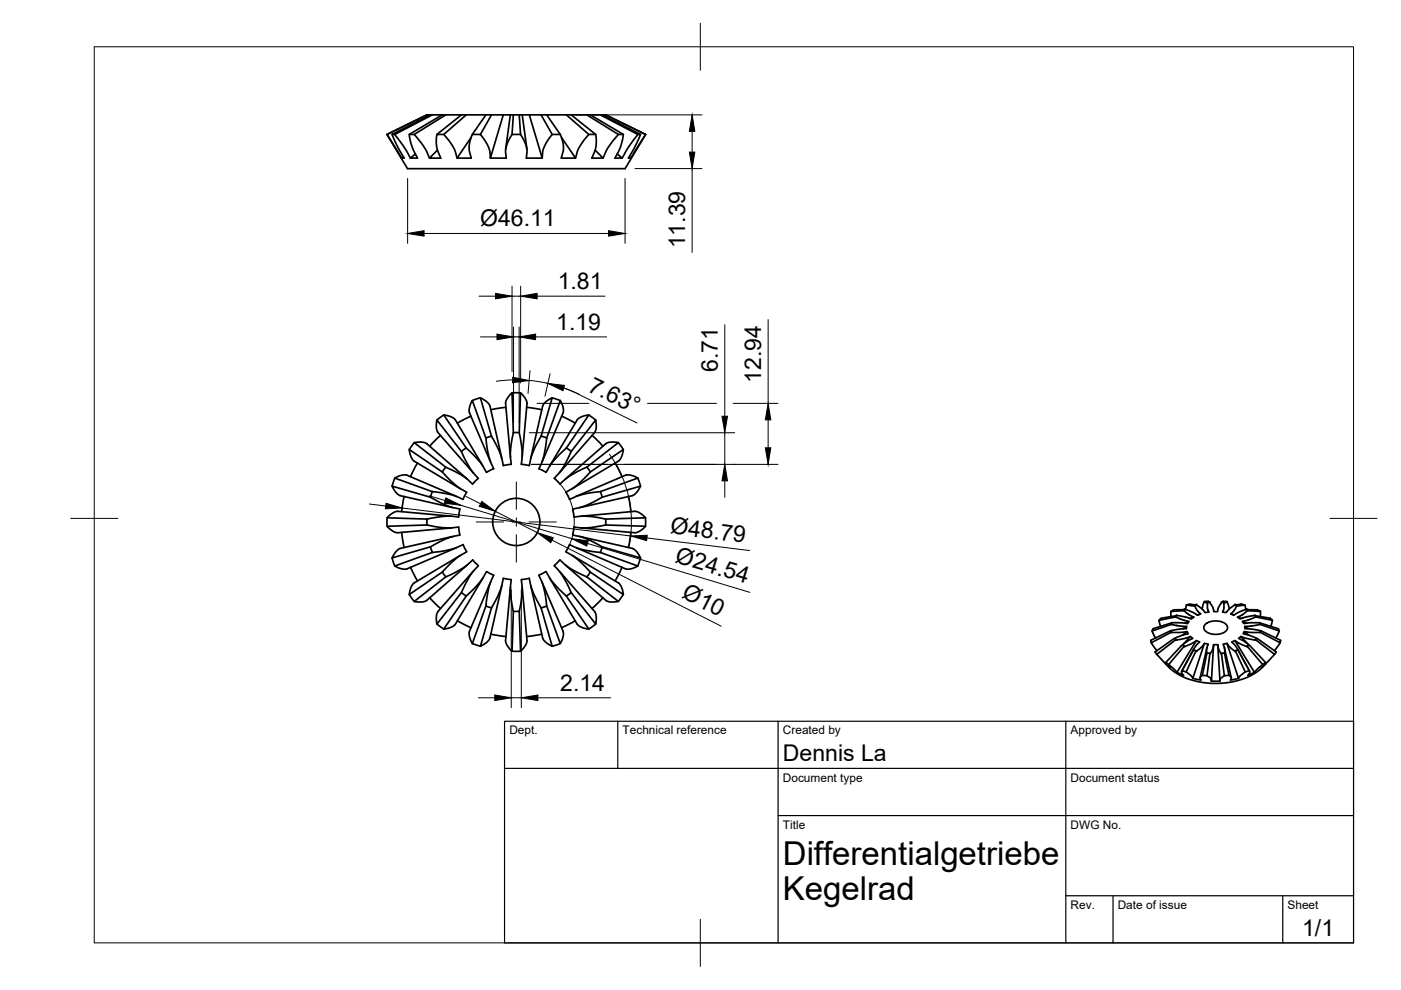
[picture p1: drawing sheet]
<svg xmlns="http://www.w3.org/2000/svg" width="297mm" height="210mm" viewBox="0 0 297 210" stroke-linecap="round" stroke-linejoin="round" font-family="sans-serif">
<!-- layer: Visible -->
<g fill="none" stroke="#000" stroke-width=".36">
<path d="M82 28.5h.1M83.1 28.5l1.3 2.8 1.3 2.2h-.5M86.8 28.5h1l.3 .3 1.8 2.3 1.2 2.4M90.5 24.4h37.9M90.5 24.4l-8.5 4.1 4.4 7.3h46.1l4.4-7.3M90.5 24.4l-8.4 4.1 3.1 5 .3-.3M91.3 24.4l-8.2 4.1h.6M91.7 24.4l-8 4.1 1.9 2.6 1.4 2.4M93.8 24.4l-7 4.1 .6 2.8 1.1 2.2h-1.5l1.1-.8M94.1 28.5h-1.5l-.1 1.1a5.9 5.9 0 0 0 .5 2.8l.5 1.1h-2.4l1.7-1.7M94.5 24.4l-6.7 4.1M97.8 24.4l-5.2 4.1"/>
<path d="M98.8 24.4l-4.7 4.1 1.6 2a6.8 6.8 0 0 1 1.2 3M101.9 28.5h-1.8a6.2 6.2 0 0 0-.5 3.9l.3 1.1h-3l3-4.4M103 24.4l-2.9 4.1M104.2 24.4l-2.3 4.1 1.2 1.8a5.3 5.3 0 0 1 .9 3.2l2.7-9.1M108.2 24.4l-1 7.2M108.8 24.4l-.2 4.1M110.1 24.4l.3 4.1 .9 1.8a4.7 4.7 0 0 1 .3 3.2h3.4l-2.8-9.1M110.4 28.5h-1.8a6.3 6.3 0 0 0-1.3 5h-3.3M110.7 24.4l1 7.2M114.7 24.4l2.4 4.1M115.9 24.4l2.9 4.1 .6 2a5.2 5.2 0 0 1-.4 3h3l-3-4.4M118.8 28.5h-1.7a7.6 7.6 0 0 0-2.1 5"/>
<path d="M120.1 24.4l4.7 4.1M121.1 24.4l5.2 4.1 .1 2a6.5 6.5 0 0 1-.9 3h2.4l-1.7-1.7M124.4 24.4l6.7 4.1M125.2 24.4l7 4.1-.6 2.6-1.2 2.4h1.5l-1-.8M126.3 28.5h-1.5l-.9 1.1a8.1 8.1 0 0 0-1.9 3.9M127.3 24.4l7.9 4.1M127.7 24.4l8.1 4.1-1 2.3-1.6 2.7h.6l-.4-.3M128.4 24.4l8.5 4.1M132.2 28.5h-1.1l-1.2 1.5a11.4 11.4 0 0 0-2 3.5M135.8 28.5h-.6l-.6 .8-1.4 2-1.3 2.2M136.9 28.5l-3.1 5M86.8 95.3l7 4.8"/>
<path d="M87.8 93.8l6.7 5.3M88.5 98.2l-1.5 2.9M90.4 94.1a3.7 3.7 0 0 0-2.6-.3l-1 1.5 .4 1.6 .6 .8 9.8 5.9M90.4 94l8.7 7.6M92.6 89l1.5-1 4.7 7M93.4 92.3l-2.3 2.3M94.1 88a3.9 3.9 0 0 1 2.4 1l5.9 9.8M94.5 99.1a15 15 0 0 1 5.7 3.5M94.5 99l-.7 1.1M97.8 95.7l1.3 2.6a11.9 11.9 0 0 0 2.3 3.1l-1.2 1.2M97.8 95.7l-5.2-6.7-.1 1.7 .3 1 7.6 8.6M98.8 95a15 15 0 0 1 4.3 5.2"/>
<path d="M98.9 95l-1.1 .7M99.5 87.5l4.5 10.5M99.5 87.5v-1l.6-1.6 2.9 8M99.9 88.2l-2.9 1.5M100.1 84.9l1.8-.6 2.3 8.2M101.9 84.3a3.6 3.6 0 0 1 1.9 1.7M103 92.9l.6 3.8 1.1 2.7-1.6 .7M103.9 86l2.5 11.2M104.2 92.5a15.3 15.3 0 0 1 2.5 6.2l1.7-.3M104.2 92.5l-1.2 .4M107.2 85.5l.3-.9 1.1-1.3 .2 8.5M107.2 85.5l1 11.5"/>
<path d="M107.3 86.4l-3.2 .5M108.6 83.3h1.8l-.3 8.5M108.8 91.7h1.3M108.8 91.8l-.6 4.2 .2 2.5M110.1 91.8a15 15 0 0 1 .4 6.7M110.4 83.3a3.7 3.7 0 0 1 1.3 2.2M111.7 86.4l3.2 .5M111.7 85.5l-1 11.5M112.5 97.2l2.6-11.2 .7-.9 1.3-.8-2.4 8.2-1.9 3.9-.6 2.3-1.7-.3M114.7 92.5l1.2 .4M115.9 92.9a15 15 0 0 1-1.6 6.5l1.5 .7M116.5 98.8l5.9-9.8 .8-.6 1.6-.4-4.7 7-2.8 2.8-1.5 2.4"/>
<path d="M117.1 84.3l1.7 .6-2.9 8M118.8 84.9a3.6 3.6 0 0 1 .6 2.6l-4.5 10.5M119.1 88.2l2.9 1.5M120.1 95l1 .7M124.4 99l.8 1.1M124.8 88l1.5 1-5.2 6.7M125.5 92.3l2.3 2.3M126.3 89a3.7 3.7 0 0 1-.2 2.7l-7.5 8.6M128.5 94.1l.9-.4 1.7 .1-6.7 5.3-2.5 1.2a11.9 11.9 0 0 0-3.2 2.3l-1.2-1.2 .6-.6a15 15 0 0 0 3-5.1M128.5 94l-8.7 7.6M130.4 98.2l1.5 2.9M131.1 93.8l1.1 1.5-7 4.8"/>
<path d="M132.2 95.3a3.9 3.9 0 0 1-1 2.4l-9.9 5.9M83.1 103.1l.6-1.7 8 2.8a15.2 15.2 0 0 1 6.5 1.7M84.3 108.4a3.7 3.7 0 0 0-2.2 1.4M84.3 108.4l11.4 1M84.8 105.1l-.9-.7-.8-1.3 8.2 2.3M84.8 105.1l11.2 2.5M85.2 112.9l.5 3.2M85.7 105.3l-.5 3.2M86.2 100.7a3.6 3.6 0 0 0-2.5 .7M86.2 100.7l10.6 4.6M90.5 111.3l4.3 .6 2.4-.1 .3 1.6M90.5 111.3l-8.4 .3 1.3 1.1 .9 .3"/>
<path d="M90.5 110.1l-8.4-.3v1.8M90.5 110v1.3M91.3 105.4l3.8 2 2.4 .5M91.3 115.9l-8.2 2.4 .6 1.7M91.3 115.9l.4 1.2M91.7 104.2l-.4 1.2M93.8 100.1l2.7 2.7 2.4 1.6M95.7 111.9l-11.4 1.1M96 113.7l-11.2 2.6a3.6 3.6 0 0 0-1.7 2M96.8 116.1l-10.6 4.5h-1l-1.5-.6 8-2.9M97.5 113.4l-1.2 .3a16.6 16.6 0 0 0-5 2.2M97.5 107.9l-.3 1.7-.8-.1a15.6 15.6 0 0 0-5.9 .6"/>
<path d="M97.6 117.7l-9.8 5.9a3.9 3.9 0 0 0-1 2.5l7-4.8M98.2 115.5l-2.7 1-3.8 .6M98.2 115.5l.7 1.5M98.9 117l-.7 .4a16 16 0 0 0-4.4 3.9M98.9 104.3l-.7 1.6M99.1 119.8l-8.8 7.6-1.2 .2-1.3-.1-1-1.4M100.2 118.7a16.3 16.3 0 0 1-5.7 3.6l-6.7 5.2M100.2 118.7l1.2 1.2M101.4 119.9l-.6 .7a15 15 0 0 0-3 5M117.5 119.9l1.2-1.2 .7 .6a15 15 0 0 0 5 3l6.7 5.2M117.5 119.9a16.3 16.3 0 0 1 3.6 5.7M119.8 119.8l8.7 7.5a3.7 3.7 0 0 0 2.6 .2l1.1-1.4"/>
<path d="M120.8 115.5l-.8 1.5 2.4 1.5 2.8 2.8M120.8 115.5l1.4 .6a17.6 17.6 0 0 0 5.1 1M121.3 117.7l9.9 5.9 .5 .8 .5 1.7-7-4.8M122.1 116.1l10.6 4.5a3.6 3.6 0 0 0 2.5-.6l.6-1.7M125.2 100.1a14.4 14.4 0 0 1-5.2 4.2l.8 1.6M127.3 117.1l7.9 2.9M127.3 104.2l.4 1.2M127.7 115.9l-.4 1.2M128.4 110v1.3M132.7 100.7h1l1.5 .7-7.9 2.8-3.9 .7-2.6 1M132.7 100.7l-10.6 4.6M133.3 105.3l.5 3.2"/>
<path d="M133.8 112.9l-.5 3.2M134.1 105.1l-11.2 2.5M135.2 101.4l.6 1.7a3.6 3.6 0 0 1-1.7 2M135.8 103.1l-8.1 2.3a14.6 14.6 0 0 1-6.3 2.5l.3 1.7 2.4-.2 4.3 .7 8.5-.3-1.3-1.1-1-.3-11.4 1M136.9 111.6l-8.5-.3a14.5 14.5 0 0 1-6.7 .4l-.3 1.7 2.4 .6 3.9 1.9 8.1 2.4-.8-1.3-.9-.7-11.2-2.6M136.9 109.8v.9a1.66 1.66 0 0 1-1 1.7l-1.3 .6-11.4-1.1M87 120.3l1.5 2.9M91.1 126.7l2.3 2.3M93.8 121.3l.7 1M97 131.6l2.9 1.5M97.8 125.6l-5.2 6.7M97.8 125.6l1.1 .8"/>
<path d="M99.5 133.9a3.6 3.6 0 0 0 .6 2.6l1.8 .5M100.4 121.1l-7.6 8.6a3.7 3.7 0 0 0-.2 2.6l1.5 1.1M102.4 122.5l-5.9 9.9-.8 .6-1.6 .4 4.7-7M103 128.5l1.2 .4M103 128.5l-2.9 8M103.1 121.2l-1.5 2.4-2.8 2.8M103.1 121.2l1.6 .8-.7 1.4a17.6 17.6 0 0 0-1 5.1M104 123.4l-4.5 10.5M104.1 134.4l3.2 .6M104.2 128.9l-2.3 8.1 1.2-.8 .7-.9M106.4 124.1l-2.5 11.2M106.7 122.7l-.6 2.3-1.9 3.9"/>
<path d="M106.7 122.6l1.7 .3M108.2 124.4l-1 11.5a3.7 3.7 0 0 0 1.4 2.2h1.8M108.4 122.9l-.1 .9a15.6 15.6 0 0 0 .5 5.8M108.8 129.6h1.3M108.8 129.6l-.2 8.5M110.5 122.9l.2 2.4-.6 4.3M110.7 124.4l1 11.5-.3 .9-1 1.3-.3-8.5M112.2 122.6l-1.7 .3M112.2 122.7l.3 1.2a16.6 16.6 0 0 0 2.2 5l2.4 8.1M112.5 124.1l2.6 11.2a3.6 3.6 0 0 0 2 1.7l1.7-.5M114.9 134.4l-3.2 .6M114.9 123.4l4.5 10.5v1l-.6 1.6-2.9-8"/>
<path d="M115.8 121.2l-1.5 .8 1 2.6 .6 3.9M115.8 121.2l.4 .8a16 16 0 0 0 3.9 4.4l4.7 7M115.9 128.5l-1.2 .4M116.5 122.5l5.9 9.9a3.9 3.9 0 0 0 2.4 1l1.5-1.1M118.6 121.1l7.5 8.6 .3 1-.1 1.6-5.2-6.7M121.1 125.6l-1 .8M122 131.6l-2.9 1.5M125.2 121.3l-.8 1M127.8 126.7l-2.3 2.3M131.9 120.3l-1.5 2.9M244.3 133.8l4-1.4 1.8 .3 1.5 .1-.1 .5-1.5 .1-1.8 .3-4.2 2.1 .1 .5M245.3 138l-1.2-1.7 4.2-2.2h1.8l1.6-.2 .2 .5-2.9 1-4.1 2.8 .4 .5"/>
<path d="M248.3 130.7l-.1-1.1 2.8-.1 .9 .7 1.2 .6-.5 .4-1-.3-2-.4-3.4 .6-.5 .4M248.3 133.7l.1 .4M248.4 132l-.1 .4M248.5 132.1l1.9-.1 1.4 .2 .3-.4-1.6-.4-1.2-.6-3.6 .7 .4 1.3M248.5 132.1l-4 1.2-.2 .6 .7 1.4M249.2 135.4l.3 .3M249.5 130.4l-.3 .3M250.8 136.8l.5 .3M251.3 129.1l-.5 .2M251.4 129.3l.1-1 1.8 .2 .6 1 .7 .7-.7 .2-.9-.5-1.5-.6h-2.6l-.7 .3M251.6 132.8l-.9 .5M251.7 133.9l-1 .8"/>
<path d="M252.1 131.8l-.8 .3M252.4 135l-1.4 1.5M253.1 137.6l-2.6 4.7M253.1 130.8l-.8 .3M253.2 137.8l.5 .2M253.7 135.8l-4.2 6.8-1.7-1.7 3.1-3.7 1.8-.7 1-.7 .7 .3-1.2 1.3-2.6 4.8M253.7 128.1l-.5 .2M254.6 130.2l-.8 .2M254.9 129.1l.3-1.2a.55 .55 0 0 1 .8-.4h.2l.8 1 .3 .6v.6h.9l.2-1.1 .9-1.1h.9l-.7 .5v1.1l-.3 .7 .8 .1 .6-.7 1-.8 1.6-.3 .7 .2-1.8 .2-.5 1.1-.7 .6 .7 .2 .8-.5 1.6-.6h2.6l.7 .3-2.8-.1-1.1 .8-1 .5 .5 .4 1.2-.4 1.8-.3 3.4 .6 .4 .4-3.5-.7-1.5 .6-1.3 .4 .3 .4 1.5-.2h1.8l4.1 1.3 .1 .5-4-1.4-1.9 .4h-1.4v.5l1.4 .1 2 .3 4.2 2.1-.1 .5-4.2-2.2h-1.8l-1.6-.2-.2 .5 1.4 .3 1.6 .7 4 2.8-2.2 2.5M255.3 127.5l.7 .5v1l.3 .8-.8 .1-.6-.7-1-.8-1.6-.3-.8 .2M255.4 136.4l-2.5 7.4-.3-.5-1.1-.8 2-4.3 1.2-.9 .7-.9 .8 .2-.3 .8-.1 1.3-.9 4.5M255.5 132.4a3.5 3.5 0 0 1 4.6 .2 1.25 1.25 0 0 1-1.2 1.7 3.1 3.1 0 0 1-3.7-1v-.5z"/>
<path d="M255.9 137.3l-1.5 6.4M256 138.4l.6 .1M256.6 127.6l-.6 .1M257.3 136.7l-.5 7.7v-.5l-.9-.6 .6-4.6 .6-.9 .2-1.1h.9l.1 .8 .7 1.2 .6 4.6M258.2 136.7l.5 7.7h-1.9M258.9 127.6l.6 .1M259.5 138.4l-.6 .1M259.6 137.3l1.4 6.4M260.1 136.4l2.5 7.4-1.7 .4 .2-.4-.5-.6-.9-4.5v-1.2l-.4-.9 .8-.2 .8 .9 1.1 .9 2 4.3M260.2 127.5l.4 1.6M260.9 130.2l.8 .2M261.8 128.1l.5 .2"/>
<path d="M261.8 135.8l4.2 6.8-1.4 .6 .4-.5v-.4l-2.7-4.9-1.2-1.3 .7-.3 .9 .6 1.9 .8 3.1 3.7M262.3 137.8l-.5 .2M262.4 130.8l.8 .3M262.4 137.6l2.5 4.7M263.1 135l1.4 1.5M263.4 131.8l.8 .3M263.8 133.9l1 .8M263.9 132.8l.9 .5M263.9 128.3l.2 1M264.2 129.1l.5 .2M264.7 136.8l-.5 .3M266 130.4l.3 .3"/>
<path d="M266.3 135.4l-.3 .3M267.1 132l.1 .4M267.2 133.7l-.1 .4M267.3 129.6l-.1 1.1M269.8 131.5l-.4 1.3M270.2 138.7l-3.9-3-1.9-.3-1.3-.4-.5 .4 1.1 .5 1.3 1 3.3 3.6-.9 1.1 1-.9M271.2 133.8l-.7 1.5M271.4 136.3l-1.2 1.7M247.2 140.5l3.3-3.6 1.1-.9 1.3-.6-.5-.4-1.4 .4-1.8 .3-3.9 3 1.8 2M247.2 140.8a13.6 13.6 0 0 0 11 4.1 13.3 13.3 0 0 0 10.1-4.1M247.2 140.6l-.1 .1 1 .9-.9-1.1 .6 .4M251.5 142.5l-.9-.2-.1 .4 .4 .5-1.4-.6"/>
<path d="M255.9 143.3l-.2-.1a.85 .85 0 0 0-1.1 .2l-.2 .4 .2 .4-1.7-.4M260.6 143.2a2.09 2.09 0 0 0-1.8 .7l-.1 .5M264.9 142.2l-1.1 .4-1 .8-.2 .4M268.3 140.6l.1 .1M268.3 140.5l-1.3 1-1 1.1"/>
<circle cx="109.5" cy="110.7" r="5"/>
</g>
<!-- layer: BORDER -->
<path d="M20 9.9h267v190h-267zM148.5 4.9v10M15 109.9h10M282 109.9h10M148.5 194.9v10" fill="none" stroke="#000" stroke-width=".21"/>
<!-- layer: TITLEBLOCK -->
<path d="M107 152.9h180v47h-180zM131 152.9v10M165 152.9v47M226 152.9v47M107 162.9h180M165 172.9h122M226 189.9h61M236 189.9v10M272 189.9v10" fill="none" stroke="#000" stroke-width=".25"/>
<!-- layer: FD_Dimensions -->
<g fill="none" stroke="#000" stroke-width=".21">
<path d="M86.4 37.8v13.8M122.2 24.4h26.6M132.5 37.8v13.8M134.6 35.7h14.2M146.7 27.8v4.5M146.7 35.7v17.8M89.9 49.5h39.1M101.6 62.8h3.5M101.9 71.4h3.5M108.6 60.7v18.1M108.6 62.8h1.8M108.9 69.3v20.4"/>
<path d="M108.9 71.4h1.2M110.1 69.3v20.4M110.4 60.7v20.5M112.4 78.6l-.4 4.8M113.6 71.4h15M113.9 62.8h14.4M116.6 79.2l-1.1 4.8M153.7 68.8v19.5M162.9 67.7v17.8M108.7 80.5l-3.5 .3M112.2 91.8h43.6M112.2 80.7l2.8 .3a30.1 30.1 0 0 1 7.8 2.6l12.3 6.1"/>
<path d="M112.6 98.5h52.4M113.9 85.5h10.9M119.5 82.3l3.3 1.3M129.2 96.3a24.4 24.4 0 0 1 4.2 19.4M137.3 85.5h14.6M153.7 91.8v6.7M155.4 85.5h9.6M162.9 89v5.9M78.3 106.9l3.5 .4M85.3 107.7l48.4 5.9M91 105.1l3.4 1M97.7 107.1l23.5 7.1"/>
<path d="M98.8 105.2l3.1 1.6M105 108.4l8.9 4.5M117.1 114.5l35.8 18.3M117.5 101.4a12.3 12.3 0 0 1 3 14.7M124.6 115.2l34.4 10.4M137.2 114.1l21.7 2.6M153.7 102v3.4M108.4 125v25M110.5 125v25M101.4 147.9h3.5M108.4 147.9h2.1M114 147.9h15.5"/>
</g>
<g fill="#000" stroke="#000" stroke-width=".21">
<path d="M146.7 24.4l.6 3.4h-1.1zM146.2 32.3h1.1l-.6 3.4zM86.4 49.5l3.5-.6v1.2zM129 48.9l3.5 .6-3.5 .6zM105.1 62.2l3.5 .6-3.5 .6zM105.4 70.8l3.5 .6-3.5 .6zM108.7 80l3.5 .7-3.5 .4zM110.1 71.4l3.5-.6v1.2zM110.4 62.8l3.5-.6v1.2zM116.2 81.3l3.5 .4-.3 1.1zM153.1 88.3h1.1l-.5 3.5zM162.3 94.9h1.1l-.5 3.6z"/>
<path d="M162.9 85.5l.5 3.5h-1.1zM81.9 106.7l3.4 1-3.6 .2zM94.5 105.6l3.2 1.5-3.5-.4zM102.2 106.3l2.8 2.1-3.4-1zM113.9 112.9l3.4 1.1-.5 1.1zM121.2 114.2l3.5 .5-.3 1.1zM133.7 113.6l3.5-.1-.1 1.1zM153.7 98.5l.5 3.5h-1.1zM104.9 147.4l3.5 .5-3.5 .6zM110.5 147.9l3.5-.5v1.1z"/>
</g>
<!-- layer: Smart Centers -->
<path d="M101 110.7h5.8M108.6 110.7h1.8M109.5 102.2v5.8M109.5 109.8v1.8M109.5 113.4v5.8M112.1 110.7h5.9" fill="none" stroke="#000" stroke-width=".21"/>
<g font-size="7">
<text x="166" y="183.4">Differentialgetriebe</text>
<text x="166" y="190.9">Kegelrad</text>
</g>
<g font-size="4.9">
<text x="101.8" y="48">Ø46.11</text>
<text x="145.3" y="52.7" transform="rotate(-90 145.3 52.7)">11.39</text>
<text x="118.2" y="61.3">1.81</text>
<text x="117.9" y="70">1.19</text>
<text x="124.4" y="82.8" transform="rotate(26 124.4 82.8)">7.63°</text>
<text x="152.2" y="78.9" transform="rotate(-90 152.2 78.9)">6.71</text>
<text x="161.4" y="81.1" transform="rotate(-90 161.4 81.1)">12.94</text>
<text x="142" y="113.1" transform="rotate(7 142 113.1)">Ø48.79</text>
<text x="143" y="119.2" transform="rotate(17 143 119.2)">Ø24.54</text>
<text x="144.3" y="126.7" transform="rotate(27 144.3 126.7)">Ø10</text>
<text x="118.8" y="146.6">2.14</text>
<text x="166" y="161.4">Dennis La</text>
<text x="276.1" y="198.6">1/1</text>
</g>
<g font-size="2.5">
<text x="108" y="155.7">Dept.</text>
<text x="132" y="155.7">Technical reference</text>
<text x="166" y="155.7">Created by</text>
<text x="227" y="155.7">Approved by</text>
<text x="166" y="165.7">Document type</text>
<text x="227" y="165.7">Document status</text>
<text x="166" y="175.7">Title</text>
<text x="227" y="175.7">DWG No.</text>
<text x="227" y="192.7">Rev.</text>
<text x="237" y="192.7">Date of issue</text>
<text x="273" y="192.7">Sheet</text>
</g>
</svg>
